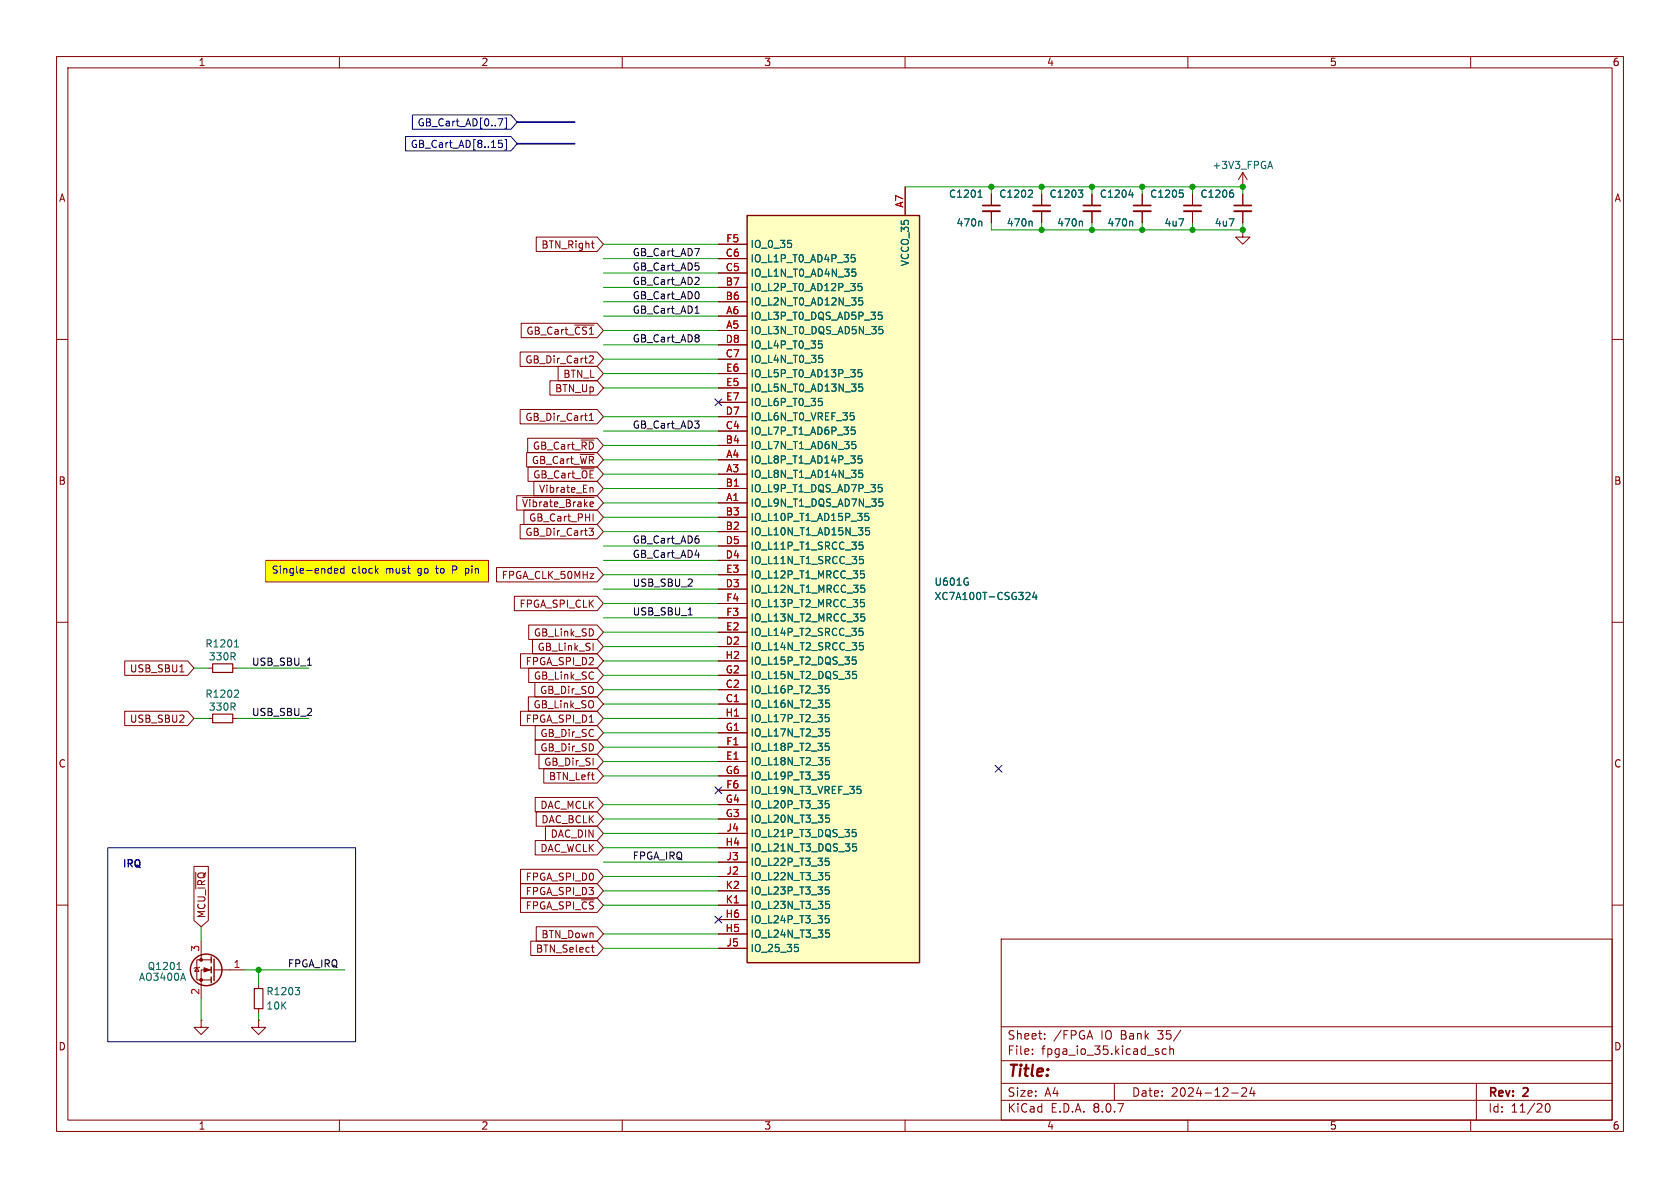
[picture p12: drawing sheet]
<svg xmlns="http://www.w3.org/2000/svg" width="297mm" height="210mm" viewBox="0 0 297 210" stroke-linecap="round" stroke-linejoin="round" font-family="sans-serif">
<g fill="none" stroke="#840000" stroke-width=".18">
<path d="M10 10h277v190h-277zM12 12h273v186h-273zM60 10v2M110 10v2M160 10v2M210 10v2M260 10v2M10 60h2M285 60h2M10 110h2M285 110h2M10 160h2"/>
<path d="M177 166h108v32h-108zM285 160h2M60 198v2M110 198v2M160 198v2M177 194.5h108M177 191.5h108M177 187.5h108M177 181.5h108M182.5 186.3v.1M182.5 185.5v.1M184.7 183.6v.1"/>
<path d="M184.7 182.8v.1M197 191.5v3M206.2 185.5l-.5-.1-.2 .3v.4l.1 .2h.6M206.8 185.5l.2-.1 .4 .1 .1 .9M206.8 184.9v1.5M208.7 182.1l-1.2 2M210 198v2M217.7 193.2h1.2M219.5 192.4l.6-.1 .2 .1 .1 .3-.9 1.1h.9M221.3 192.2l-.3 1.1h.9M221.7 192.8v1M260 198v2"/>
<path d="M261 191.5v6.5M273.3 195.2l.2-.1a.81 .81 0 0 1 .6 .6 .81 .81 0 0 1-.3 .8l-.1 .1a.81 .81 0 0 1-.4-1.4z"/>
</g>
<path d="M47 99.1h39.4v3.8h-39.4z" fill="#ff0"/>
<path d="M132.1 38.1h30.5v132.1h-30.5z" fill="#ffffc2"/>
<g fill="none" stroke="#840000" stroke-width=".25">
<path d="M132.1 38.1h30.5v132.1h-30.5zM37.3 169.2v1M37.3 170.9v1.1M37.3 172.7v1M37.8 169.5v3.9"/>
<circle cx="36.4" cy="171.4" r="2.79"/>
</g>
<g fill="none" stroke="#840000" stroke-width=".18">
<path d="M160 33v5.1M175.3 34.3v2M175.3 37.3v2.1M184.1 34.3v2M184.1 37.3v2.1M193 34.3v2M193 37.3v2.1M201.9 34.3v2M201.9 37.3v2.1M210.8 34.3v2M210.8 37.3v2.1M219.7 30.5l-.8 1.3"/>
<path d="M219.7 30.5v2.5M219.7 34.3v2M219.7 37.3v2.1M219.7 30.5l.8 1.3M92.1 57.1h13.5l1.1 1.3-1.1 1.3h-13.5zM94.8 41.9h10.8l1.1 1.3-1.1 1.3h-10.8zM101.6 57.5h3.4M104.5 43h.5M104.8 43.8l.2 .1M127 58.4h5.1M127 55.9h5.1M127 53.3h5.1"/>
<path d="M127 50.8h5.1M127 48.3h5.1M127 45.7h5.1M127 43.2h5.1M219.7 40.6v1.3h-1.3l1.3 1.3 1.3-1.3h-1.3M219.7 40.6h.1M92 62.2h13.6l1.1 1.3-1.1 1.3h-13.6zM92 72.4h13.6l1.1 1.3-1.1 1.2h-13.6zM93.3 77.5h12.3l1.1 1.2-1.1 1.3h-12.3zM97.2 67.3h8.4l1.1 1.3-1.1 1.3h-8.4zM98.7 64.8h6.9l1.1 1.2-1.1 1.3h-6.9zM104.2 74.3h.7"/>
<path d="M104.2 73.4l.3-.3v1.2M104.4 62.9l.4 .1 .1 .3-.8 .9h.8M127 78.7h5.1M127 76.2h5.1M127 63.5h5.1M127 73.7h5.1M127 61h5.1M127 68.6h5.1M127 66h5.1M127 71.1h5.1M91.4 87.6h14.2l1.1 1.3-1.1 1.3h-14.2zM92 92.7h13.6l1.1 1.3-1.1 1.3h-13.6z"/>
<path d="M92.4 87.9h12.6M92.6 90.2h13l1.1 1.2-1.1 1.3h-13zM93.1 80h12.5l1.1 1.3-1.1 1.3h-12.5zM93.3 82.5h12.3l1.1 1.3-1.1 1.3h-12.3zM94.4 85.1h11.2l1.1 1.3-1.1 1.2h-11.2zM104.1 93.4h.8l-.4 .5 .3 .1 .1 .4-.2 .3h-.4M104.4 86.2h.4v.8M104.8 90.8v1.3M127 88.9h5.1M127 83.8h5.1M127 81.3h5.1M127 86.4h5.1"/>
<path d="M127 94h5.1M127 91.4h5.1M127 99.1h5.1M127 96.5h5.1M22 116.8h11.2l1.1 1.3-1.1 1.3h-11.2zM31.8 118.8h.7M36.8 118.1h.8M41.1 118.1h.8M87.8 100.3h17.8l1.1 1.3-1.1 1.3h-17.8zM90.9 105.4h14.7l1.1 1.3-1.1 1.3h-14.7zM92 115.6h13.6l1.1 1.2-1.1 1.3h-13.6zM93.5 118.1h12.1l1.1 1.3-1.1 1.3h-12.1z"/>
<path d="M93.5 110.5h12.1l1.1 1.3-1.1 1.2h-12.1zM94.1 113h11.5l1.1 1.3-1.1 1.3h-11.5zM104.8 113.7v1.3M127 114.3h5.1M127 104.1h5.1M127 111.8h5.1M127 101.6h5.1M127 109.2h5.1M127 106.7h5.1M127 119.4h5.1M127 116.8h5.1M22 125.7h11.2l1.1 1.3-1.1 1.3h-11.2z"/>
<path d="M36.8 127h.8M41.1 127h.8M92 125.7h13.6l1.1 1.3-1.1 1.3h-13.6zM93.4 123.2h12.2l1.1 1.3-1.1 1.2h-12.2zM94.6 120.6h11l1.1 1.3-1.1 1.3h-11zM94.6 128.3h11l1.1 1.2-1.1 1.3h-11zM94.6 130.8h11l1.1 1.3-1.1 1.3h-11zM95.3 133.3h10.3l1.1 1.3-1.1 1.3h-10.3zM96.1 135.9h9.5l1.1 1.3-1.1 1.2h-9.5zM104.5 137h.5M104.9 137.8h.1M127 124.5h5.1"/>
<path d="M127 121.9h5.1M127 134.6h5.1M127 132.1h5.1M127 139.7h5.1M127 129.5h5.1M127 137.2h5.1M127 127h5.1M34.3 153.2h2.5v9.5l-1.2 1.1-1.3-1.1zM34.6 154.2v3M92 153.7h13.6l1.1 1.2-1.1 1.3h-13.6zM92 156.2h13.6l1.1 1.3-1.1 1.3h-13.6zM92 158.7h13.6l1.1 1.3-1.1 1.3h-13.6z"/>
<path d="M94.6 148.6h11l1.1 1.3-1.1 1.2h-11zM94.6 141h11l1.1 1.2-1.1 1.3h-11zM94.8 143.5h10.8l1.1 1.3-1.1 1.3h-10.8zM96.4 146h9.2l1.1 1.3-1.1 1.3h-9.2zM127 144.8h5.1M127 142.2h5.1M127 149.9h5.1M127 154.9h5.1M127 152.4h5.1M127 147.3h5.1M127 157.5h5.1M34.8 171.1l.4 .6h-.8z"/>
<path d="M35.3 170.9l-.1 .2h-.8l-.1 .1M35.6 166.4v3.3M37.3 171.5h-1.7v5M37.3 169.7h-2.5v3.5h2.5M37.8 171.5h5.4M45.7 174v.8M45.7 178.3v.8M93.8 166.4h11.8l1.1 1.2-1.1 1.3h-11.8zM94.8 163.8h10.8l1.1 1.3-1.1 1.3h-10.8zM104.5 167.5h.5M104.7 167v1.1l.3 .2M127 165.1h5.1"/>
<path d="M127 162.6h5.1M127 167.6h5.1M127 160h5.1M35.6 180.3v1.3h-1.3l1.3 1.3 1.2-1.3h-1.2M35.6 180.3h.1M45.7 180.3v1.3h1.3l-1.3 1.3-1.3-1.3h1.3M45.7 180.3h.1"/>
</g>
<g fill="none" stroke="#006464" stroke-width=".18">
<path d="M172.9 34.9h.7M173 33.9l.3-.3v1.3M173.4 39.1l.2 .2v.6M182.3 33.6l.2 .2v.3l-.8 .8h.8M182.3 39.1l.2 .2v.6M190.6 33.6h.8l-.4 .5M191.2 34.1l.2 .2v.3l-.2 .3M191.2 39.1l.2 .2v.6M199.6 34.4h.8M200.1 39.1l.1 .2v.6M200.2 34v.9M208.5 33.6h.6"/>
<path d="M209 34.1l.2 .2v.3l-.2 .3M217.7 33.6h.3M217.8 34.1l.3 .2v.3l-.3 .3M224.2 29.4h.7M224.5 28.5l.5 1.3M139.9 43.1v.5M150.5 45h.6M150.6 45.5h.4l.2 .3-.1 .4-.5 .1M150.6 47.6h.7M150.8 48.1h.3l.2 .2-.1 .5h-.4M151.9 53.2l.4-.1 .2 .3-.1 .5h-.5M151.9 52.6h.6"/>
<path d="M152.3 50.1h-.6v.6l.2-.1 .4 .1 .1 .1-.1 .5-.1 .1-.5-.1M155.3 55.2h.6M155.4 57.7h.6M155.4 55.7h.3l.3 .2-.1 .5-.5 .1M155.5 58.2h.4l.2 .3-.1 .4-.5 .1M144.7 60.3h.6M144.7 70.4h.6M144.8 62.8h.6M144.8 60.8h.3l.3 .2-.1 .5h-.5M144.8 70.9h.3l.3 .3-.1 .4-.5 .1M145.2 63.3l.2 .2v.3l-.2 .3M150.3 73h.7"/>
<path d="M150.5 75.5h.6M150.6 78h.7M150.6 76h.4l.2 .2-.1 .5-.5 .1M150.8 78.5h.3l.2 .3-.1 .5h-.4M150.9 73.5l.1 .2-.1 .5M151.9 68.4h.4l.2 .2-.1 .5h-.5M151.9 67.9h.6M152.3 65.3h-.6v.7l.2-.2 .4 .1 .1 .2-.1 .4-.1 .1-.5-.1M151.9 83.1h.6M151.9 83.7l.4-.1 .2 .3-.1 .4h-.5M151.9 95.8h.6M152 98.4h.6"/>
<path d="M152 96.3h.3l.3 .3-.1 .4-.5 .1M152.1 98.9h.3l.2 .2-.1 .5h-.4M152.3 80.6h-.6v.6l.2-.1h.4l.1 .2-.1 .4-.1 .2-.5-.2M153.6 90.7h-.7v.7l.2-.2 .4 .1 .1 .2v.4l-.2 .1-.5-.1M153.7 93.3h-.6l-.1 .6 .2-.1h.4l.1 .2v.4l-.2 .2-.5-.2M155.3 85.7h.6M155.4 88.2h.6M155.4 86.2h.3l.3 .2-.1 .5h-.5M155.5 88.7h.4l.2 .2-.1 .5-.5 .1M41.5 114.4h.7M41.6 113.4l.2-.3v1.3M150.7 116.1h.6"/>
<path d="M150.8 118.7h.6M150.8 116.6h.3l.3 .3-.1 .5h-.5M150.9 119.2h.3l.2 .2-.1 .5-.4 .1M151.9 111.1h.6M152 113.6h.6M152 111.6h.3l.3 .2-.1 .4-.5 .1M152.1 114.1h.3l.2 .2-.1 .5-.4 .1M152.2 100.9h.6M152.2 106h.6M152.2 103.4h.6M152.2 108.5h.6M152.3 101.4h.3l.2 .2-.1 .5-.4 .1"/>
<path d="M152.3 106.5h.3l.2 .2-.1 .5-.4 .1M152.3 103.9h.3l.3 .3-.1 .5h-.5M152.3 109h.3l.3 .3-.1 .4-.5 .1M181.5 104.7l.5 .1 .1 .3-.8 .9h.8M182.9 104.7l-.3 .9h.8M183.2 105.1v.9M41.9 122l.3 .2-.1 .3-.7 .8h.8M145.9 121.2h.6M145.9 131.4h.6M145.9 136.5h.6M145.9 126.3h.6M146 123.8h.6"/>
<path d="M146 133.9h.6M146 128.8h.6M146.1 121.7h.3l.2 .3-.1 .4-.4 .1M146.1 126.8h.3l.2 .2-.1 .5-.4 .1M146.1 131.9h.3l.2 .2-.1 .4-.4 .2M146.1 137h.3l.2 .2-.1 .4-.4 .1M146.1 124.3h.3l.3 .2-.2 .5h-.4M146.1 129.3h.3l.3 .3-.2 .5h-.4M146.1 134.4h.3l.3 .3-.2 .4-.4 .1M151.6 139h.6M151.7 139.5h.3l.2 .2v.5l-.5 .1M145.9 141.5h.6"/>
<path d="M145.9 151.7h.6M145.9 156.8h.6M146 144.1h.6M146 154.2h.6M146 159.3h.6M146.1 142h.3l.2 .3-.1 .4-.4 .1M146.1 152.2h.3l.2 .2-.1 .5-.4 .1M146.1 157.3h.3l.2 .2-.1 .4-.4 .2M146.1 144.6h.3l.3 .2-.2 .5-.4 .1M146.1 154.7h.3l.3 .3-.2 .5h-.4M146.1 159.8h.3l.3 .3-.2 .4-.4 .1M150.7 146.6h.6"/>
<path d="M150.8 149.2h.6M150.8 147.1h.3l.3 .3-.1 .4-.5 .1M150.9 149.7h.3l.2 .2v.4l-.5 .1M31.3 171.4h.7M31.5 170.3l.2-.2v1.3M32.4 172l.4 1.3M52.2 174.6h.8l-.5 .5M52.7 175.1l.3 .2v.3l-.3 .2M140.5 166.9h.6M140.6 167.4h.3l.3 .3-.1 .4-.5 .1M145.9 161.9h.6M146 164.4h.6"/>
<path d="M146.1 162.4h.3l.2 .2-.1 .4-.4 .1M146.1 164.9h.3l.3 .2-.2 .5-.4 .1"/>
</g>
<g fill="#840000" stroke="#840000" stroke-width=".18">
<path d="M36.1 171.1l1 .4-1 .3z"/>
<circle cx="35.6" cy="173.2" r=".25"/>
<circle cx="35.6" cy="169.7" r=".25"/>
</g>
<path d="M173.7 37.3h3.1M182.6 37.3h3.1M191.5 37.3h3.1M200.4 37.3h3.1M209.3 37.3h3M218.2 37.3h3" fill="none" stroke="#840000" stroke-width=".33"/>
<path d="M173.7 36.3h3.1M182.6 36.3h3.1M191.5 36.3h3.1M200.4 36.3h3.1M209.3 36.3h3M218.2 36.3h3" fill="none" stroke="#840000" stroke-width=".3"/>
<path d="M37.6 117.3h3.5v1.6h-3.5zM37.6 126.2h3.5v1.6h-3.5zM45 174.8h1.5v3.5h-1.5z" fill="none" stroke="#840000" stroke-width=".2"/>
<g fill="none" stroke="#000084" stroke-width=".18">
<path d="M71.7 24.1h18.6l1.1 1.3-1.1 1.3h-18.6zM72.9 20.3h17.4l1.1 1.3-1.1 1.3h-17.4zM88 21h.9l-.6 1.3M88.2 24.8h.6M88.2 25.3h.4l.2 .2-.1 .5h-.5M89.2 24.7h.3v1.8h-.3M89.2 20.9h.3v1.8h-.3M126.4 70.5l1.2 1.2M127.6 70.5l-1.2 1.2M126.4 139.1l1.2 1.2M127.6 139.1l-1.2 1.2M175.9 135.3l1.2 1.2"/>
<path d="M177.1 135.3l-1.2 1.2M126.4 162l1.2 1.2M127.6 162l-1.2 1.2"/>
</g>
<path d="M122.8 43.9h.9l-.6 1.3M122.9 55.4h.7M122.9 98.1h.8M54.3 117.6h.8M121.7 108.7h.7" fill="none" stroke="#0f0f0f" stroke-width=".18"/>
<path d="M47 99.1h39.4v3.8h-39.4z" fill="none" stroke="#c20000" stroke-width=".18"/>
<path d="M59.1 100.9l.6-.1v-.3h-.4l-.2 .2 .1 .6h.5M60.8 100.5h-.4l-.2 .2 .1 .6h.5M60.8 100.1v1.2M66.5 100.9l.4 .4M66.9 100.5l-.5 .5M80 100.7h.5M80.5 100.1h-.5v1.2M82.3 101.3h.3M82.6 100.5h-.3M19 149.9h43.9v34.3h-43.9z" fill="none" stroke="#0000c2" stroke-width=".18"/>
<path d="M91.4 21.6h10.2M91.4 25.4h10.2" fill="none" stroke="#000084" stroke-width=".3"/>
<g fill="none" stroke="#009600" stroke-width=".18">
<path d="M160 33h59.7v1.3M175.3 39.4v1.2h44.4v-1.2M175.3 33v1.3M184.1 33v1.3M184.1 39.4v1.2M193 33v1.3M193 39.4v1.2M201.9 33v1.3M201.9 39.4v1.2M210.8 33v1.3M210.8 39.4v1.2M106.7 58.4h20.3"/>
<path d="M106.7 55.9h20.3M106.7 50.8h20.3M106.7 53.3h20.3M106.7 43.2h20.3M106.7 48.3h20.3M106.7 45.7h20.3M106.7 78.7h20.3M106.7 76.2h20.3M106.7 73.7h20.3M106.7 61h20.3M106.7 66h20.3M106.7 63.5h20.3"/>
<path d="M106.7 68.6h20.3M106.7 81.3h20.3M106.7 86.4h20.3M106.7 88.9h20.3M106.7 91.4h20.3M106.7 83.8h20.3M106.7 96.5h20.3M106.7 94h20.3M106.7 99.1h20.3M34.3 118.1h2.5M41.9 118.1h12.7M106.7 119.4h20.3"/>
<path d="M106.7 111.8h20.3M106.7 106.7h20.3M106.7 109.2h20.3M106.7 101.6h20.3M106.7 104.1h20.3M106.7 116.8h20.3M106.7 114.3h20.3M34.3 127h2.5M41.9 127h12.7M106.7 137.2h20.3M106.7 124.5h20.3M106.7 132.1h20.3"/>
<path d="M106.7 134.6h20.3M106.7 127h20.3M106.7 121.9h20.3M106.7 129.5h20.3M106.7 147.3h20.3M106.7 144.8h20.3M106.7 149.9h20.3M106.7 152.4h20.3M106.7 142.2h20.3M106.7 154.9h20.3M106.7 157.5h20.3M35.6 163.8v2.6"/>
<path d="M35.6 176.5v3.8M43.2 171.5h17.8M45.7 171.5v2.5M45.7 179.1v1.2M106.7 160h20.3M106.7 165.1h20.3M106.7 167.6h20.3"/>
</g>
<g fill="#009600" stroke="#009600" stroke-width=".18">
<circle cx="219.7" cy="33" r=".46"/>
<circle cx="201.9" cy="40.6" r=".46"/>
<circle cx="193" cy="40.6" r=".46"/>
<circle cx="201.9" cy="33" r=".46"/>
<circle cx="184.1" cy="40.6" r=".46"/>
<circle cx="184.1" cy="33" r=".46"/>
<circle cx="193" cy="33" r=".46"/>
<circle cx="210.8" cy="40.6" r=".46"/>
<circle cx="210.8" cy="33" r=".46"/>
<circle cx="175.3" cy="33" r=".46"/>
<circle cx="219.7" cy="40.6" r=".46"/>
<circle cx="45.7" cy="171.5" r=".46"/>
</g>
<text font-size="2.8" fill="#840000" x="178" y="190.9">Title:</text>
<g font-size="2.1" fill="#840000">
<text x="178" y="184">Sheet:</text>
<text x="186.2" y="184">/FPGA</text>
<text x="194.7" y="184">IO Bank</text>
<text x="205" y="184">35/</text>
<text x="178" y="186.7">File:</text>
<text x="184.1" y="186.7">fpga_io_35.kicad_sch</text>
<text x="178" y="196.9">KiCad</text>
<text x="178" y="194.1">Size:</text>
<text x="184.7" y="194.1">A4</text>
<text x="185.7" y="196.9">E.D.A.</text>
<text x="193.3" y="196.9">8.0.7</text>
<text x="200" y="194.1">Date:</text>
<text x="207" y="194.1">2024-12-24</text>
<text x="263" y="194.3">Rev:</text>
<text x="263" y="196.9">Id:</text>
<text x="267.1" y="196.9">11/20</text>
<text x="269.4" y="194.3">2</text>
</g>
<g font-size="1.8" fill="#840000">
<text x="35" y="11.9">1</text>
<text x="85" y="11.9">2</text>
<text x="135" y="11.9">3</text>
<text x="185" y="11.9">4</text>
<text x="235" y="11.9">5</text>
<text x="285" y="11.9">6</text>
<text x="10.3" y="35.9">A</text>
<text x="285.3" y="35.9">A</text>
<text x="95.6" y="44.1">BTN_Right</text>
<text x="93" y="59.4">GB_Cart_~{CS1}</text>
<text x="92.8" y="64.5">GB_Dir_Cart2</text>
<text x="98" y="69.5">BTN_Up</text>
<text x="99.5" y="67">BTN_L</text>
<text x="92.8" y="74.6">GB_Dir_Cart1</text>
<text x="93.9" y="82.2">GB_Cart_~{WR}</text>
<text x="94.1" y="79.7">GB_Cart_~{RD}</text>
<text x="10.3" y="85.9">B</text>
<text x="92.2" y="89.9">~{Vibrate_Brake}</text>
<text x="94.2" y="84.8">GB_Cart_~{OE}</text>
<text x="95.2" y="87.3">Vibrate_En</text>
<text x="285.3" y="85.9">B</text>
<text x="92.8" y="94.9">GB_Dir_Cart3</text>
<text x="93.4" y="92.4">GB_Cart_PHI</text>
<text x="88.6" y="102.6">FPGA_CLK_50MHz</text>
<text x="91.7" y="107.6">FPGA_SPI_CLK</text>
<text x="94.3" y="112.7">GB_Link_SD</text>
<text x="22.9" y="119.1">USB_SBU1</text>
<text x="92.8" y="117.8">FPGA_SPI_D2</text>
<text x="94.9" y="115.3">GB_Link_SI</text>
<text x="94.2" y="125.4">GB_Link_SO</text>
<text x="94.3" y="120.3">GB_Link_SC</text>
<text x="95.4" y="122.9">GB_Dir_SO</text>
<text x="22.9" y="128">USB_SBU2</text>
<text x="92.8" y="128">FPGA_SPI_D1</text>
<text x="95.4" y="130.5">GB_Dir_SC</text>
<text x="10.3" y="135.9">C</text>
<text x="95.4" y="133">GB_Dir_SD</text>
<text x="96.1" y="135.6">GB_Dir_SI</text>
<text x="285.3" y="135.9">C</text>
<text x="95.4" y="143.2">DAC_MCLK</text>
<text x="96.9" y="138.1">BTN_Left</text>
<text x="95.6" y="145.7">DAC_BCLK</text>
<text x="97.2" y="148.3">DAC_DIN</text>
<text x="92.8" y="155.9">FPGA_SPI_D0</text>
<text x="95.4" y="150.8">DAC_WCLK</text>
<text x="92.8" y="158.4">FPGA_SPI_D3</text>
<text x="92.8" y="161">FPGA_SPI_~{CS}</text>
<text x="36.5" y="162.4" transform="rotate(-90 36.5 162.4)">MCU_~{IRQ}</text>
<text x="95.6" y="166.1">BTN_Down</text>
<text x="94.6" y="168.6">BTN_Select</text>
<text x="10.3" y="185.9">D</text>
<text x="285.3" y="185.9">D</text>
<text x="35" y="199.9">1</text>
<text x="85" y="199.9">2</text>
<text x="135" y="199.9">3</text>
<text x="185" y="199.9">4</text>
<text x="235" y="199.9">5</text>
<text x="285" y="199.9">6</text>
</g>
<g font-size="1.8" fill="#000084">
<text x="73.7" y="22.5">GB_Cart_AD[0..7]</text>
<text x="72.5" y="26.4">GB_Cart_AD[8..15]</text>
</g>
<g font-size="1.8" fill="#006464">
<text x="167.7" y="35.2">C1201</text>
<text x="176.6" y="35.2">C1202</text>
<text x="185.4" y="35.2">C1203</text>
<text x="194.3" y="35.2">C1204</text>
<text x="203.2" y="35.2">C1205</text>
<text x="212.1" y="35.2">C1206</text>
<text x="214.2" y="30.1">+3V3_FPGA</text>
<text x="169" y="40.2">470n</text>
<text x="177.9" y="40.2">470n</text>
<text x="186.8" y="40.2">470n</text>
<text x="195.7" y="40.2">470n</text>
<text x="205.8" y="40.2">4u7</text>
<text x="214.7" y="40.2">4u7</text>
<text x="132.6" y="46.6">IO_L1P_T0_AD4P_35</text>
<text x="132.6" y="44">IO_0_35</text>
<text x="160.9" y="47.2" transform="rotate(-90 160.9 47.2)">VCCO_35</text>
<text x="132.6" y="51.7">IO_L2P_T0_AD12P_35</text>
<text x="132.6" y="49.1">IO_L1N_T0_AD4N_35</text>
<text x="132.6" y="59.3">IO_L3N_T0_DQS_AD5N_35</text>
<text x="132.6" y="56.7">IO_L3P_T0_DQS_AD5P_35</text>
<text x="132.6" y="54.2">IO_L2N_T0_AD12N_35</text>
<text x="132.6" y="64.4">IO_L4N_T0_35</text>
<text x="132.6" y="61.8">IO_L4P_T0_35</text>
<text x="132.6" y="69.4">IO_L5N_T0_AD13N_35</text>
<text x="132.6" y="66.9">IO_L5P_T0_AD13P_35</text>
<text x="132.6" y="72">IO_L6P_T0_35</text>
<text x="132.6" y="77.1">IO_L7P_T1_AD6P_35</text>
<text x="132.6" y="74.5">IO_L6N_T0_VREF_35</text>
<text x="132.6" y="82.1">IO_L8P_T1_AD14P_35</text>
<text x="132.6" y="79.6">IO_L7N_T1_AD6N_35</text>
<text x="132.6" y="89.8">IO_L9N_T1_DQS_AD7N_35</text>
<text x="132.6" y="84.7">IO_L8N_T1_AD14N_35</text>
<text x="132.6" y="87.2">IO_L9P_T1_DQS_AD7P_35</text>
<text x="132.6" y="94.8">IO_L10N_T1_AD15N_35</text>
<text x="132.6" y="92.3">IO_L10P_T1_AD15P_35</text>
<text x="132.6" y="99.9">IO_L11N_T1_SRCC_35</text>
<text x="132.6" y="97.4">IO_L11P_T1_SRCC_35</text>
<text x="132.6" y="105">IO_L12N_T1_MRCC_35</text>
<text x="132.6" y="102.5">IO_L12P_T1_MRCC_35</text>
<text x="132.6" y="107.5">IO_L13P_T2_MRCC_35</text>
<text x="165.1" y="106.3">XC7A100T-CSG324</text>
<text x="165.1" y="103.7">U601G</text>
<text x="132.6" y="112.6">IO_L14P_T2_SRCC_35</text>
<text x="132.6" y="110.1">IO_L13N_T2_MRCC_35</text>
<text x="36.2" y="114.7">R1201</text>
<text x="36.8" y="116.9">330R</text>
<text x="132.6" y="115.2">IO_L14N_T2_SRCC_35</text>
<text x="132.6" y="117.7">IO_L15P_T2_DQS_35</text>
<text x="36.2" y="123.5">R1202</text>
<text x="36.8" y="125.8">330R</text>
<text x="132.6" y="125.3">IO_L16N_T2_35</text>
<text x="132.6" y="122.8">IO_L16P_T2_35</text>
<text x="132.6" y="120.2">IO_L15N_T2_DQS_35</text>
<text x="132.6" y="130.4">IO_L17N_T2_35</text>
<text x="132.6" y="127.9">IO_L17P_T2_35</text>
<text x="132.6" y="135.5">IO_L18N_T2_35</text>
<text x="132.6" y="132.9">IO_L18P_T2_35</text>
<text x="132.6" y="140.6">IO_L19N_T3_VREF_35</text>
<text x="132.6" y="143.1">IO_L20P_T3_35</text>
<text x="132.6" y="138">IO_L19P_T3_35</text>
<text x="132.6" y="145.6">IO_L20N_T3_35</text>
<text x="132.6" y="148.2">IO_L21P_T3_DQS_35</text>
<text x="132.6" y="150.7">IO_L21N_T3_DQS_35</text>
<text x="132.6" y="155.8">IO_L22N_T3_35</text>
<text x="132.6" y="153.3">IO_L22P_T3_35</text>
<text x="132.6" y="160.9">IO_L23N_T3_35</text>
<text x="132.6" y="158.3">IO_L23P_T3_35</text>
<text x="132.6" y="166">IO_L24N_T3_35</text>
<text x="132.6" y="163.4">IO_L24P_T3_35</text>
<text x="24.5" y="173.6">AO3400A</text>
<text x="26" y="171.7">Q1201</text>
<text x="132.6" y="168.5">IO_25_35</text>
<text x="47" y="176.1">R1203</text>
<text x="47" y="178.7">10K</text>
</g>
<g font-size="1.8" fill="#a90000">
<text x="159.8" y="36.8" transform="rotate(-90 159.8 36.8)">A7</text>
<text x="128.2" y="45.5">C6</text>
<text x="128.3" y="42.9">F5</text>
<text x="128.2" y="53.1">B6</text>
<text x="128.2" y="50.5">B7</text>
<text x="128.2" y="48">C5</text>
<text x="128.3" y="58.2">A5</text>
<text x="128.3" y="55.6">A6</text>
<text x="128.2" y="63.2">C7</text>
<text x="128.2" y="60.7">D8</text>
<text x="128.3" y="65.8">E6</text>
<text x="128.3" y="68.3">E5</text>
<text x="128.3" y="70.9">E7</text>
<text x="128.2" y="75.9">C4</text>
<text x="128.2" y="73.4">D7</text>
<text x="128.2" y="78.5">B4</text>
<text x="128.3" y="83.6">A3</text>
<text x="128.3" y="81">A4</text>
<text x="128.2" y="86.1">B1</text>
<text x="128.3" y="88.6">A1</text>
<text x="128.2" y="93.7">B2</text>
<text x="128.2" y="91.2">B3</text>
<text x="128.2" y="98.8">D4</text>
<text x="128.2" y="96.3">D5</text>
<text x="128.3" y="101.3">E3</text>
<text x="128.2" y="103.9">D3</text>
<text x="128.3" y="106.4">F4</text>
<text x="128.3" y="111.5">E2</text>
<text x="128.3" y="109">F3</text>
<text x="128.2" y="116.6">H2</text>
<text x="128.2" y="114">D2</text>
<text x="128.2" y="119.1">G2</text>
<text x="128.2" y="124.2">C1</text>
<text x="128.2" y="121.7">C2</text>
<text x="128.2" y="126.7">H1</text>
<text x="128.2" y="129.3">G1</text>
<text x="128.3" y="131.8">F1</text>
<text x="128.2" y="136.9">G6</text>
<text x="128.3" y="134.4">E1</text>
<text x="128.2" y="142">G4</text>
<text x="128.3" y="139.4">F6</text>
<text x="128.2" y="149.6">H4</text>
<text x="128.2" y="144.5">G3</text>
<text x="128.3" y="147.1">J4</text>
<text x="128.3" y="154.7">J2</text>
<text x="128.3" y="152.1">J3</text>
<text x="128.2" y="159.8">K1</text>
<text x="128.2" y="157.2">K2</text>
<text x="128.2" y="164.8">H5</text>
<text x="128.2" y="162.3">H6</text>
<text x="128.3" y="167.4">J5</text>
<text x="35.3" y="168.3" transform="rotate(-90 35.3 168.3)">3</text>
<text x="41.2" y="171.2">1</text>
<text x="35.3" y="176" transform="rotate(-90 35.3 176)">2</text>
</g>
<g font-size="1.8" fill="#0f0f0f">
<text x="111.8" y="45.4">GB_Cart_AD7</text>
<text x="111.8" y="47.9">GB_Cart_AD5</text>
<text x="111.8" y="53">GB_Cart_AD0</text>
<text x="111.8" y="50.5">GB_Cart_AD2</text>
<text x="111.8" y="55.5">GB_Cart_AD1</text>
<text x="111.8" y="60.6">GB_Cart_AD8</text>
<text x="111.8" y="75.9">GB_Cart_AD3</text>
<text x="111.8" y="98.7">GB_Cart_AD4</text>
<text x="111.8" y="96.2">GB_Cart_AD6</text>
<text x="111.8" y="103.8">USB_SBU_2</text>
<text x="111.8" y="108.9">USB_SBU_1</text>
<text x="44.4" y="117.8">USB_SBU_1</text>
<text x="44.4" y="126.7">USB_SBU_2</text>
<text x="111.8" y="152.1">FPGA_IRQ</text>
<text x="50.8" y="171.1">FPGA_IRQ</text>
</g>
<g font-size="1.8" fill="#0000c2">
<text x="47.9" y="101.7">Single-ended</text>
<text x="62.2" y="101.7">clock</text>
<text x="68.4" y="101.7">must</text>
<text x="74.1" y="101.7">go</text>
<text x="77.6" y="101.7">to</text>
<text x="80.6" y="101.7">P</text>
<text x="83.1" y="101.7">pin</text>
<text x="21.6" y="153.4">IRQ</text>
</g>
</svg>
